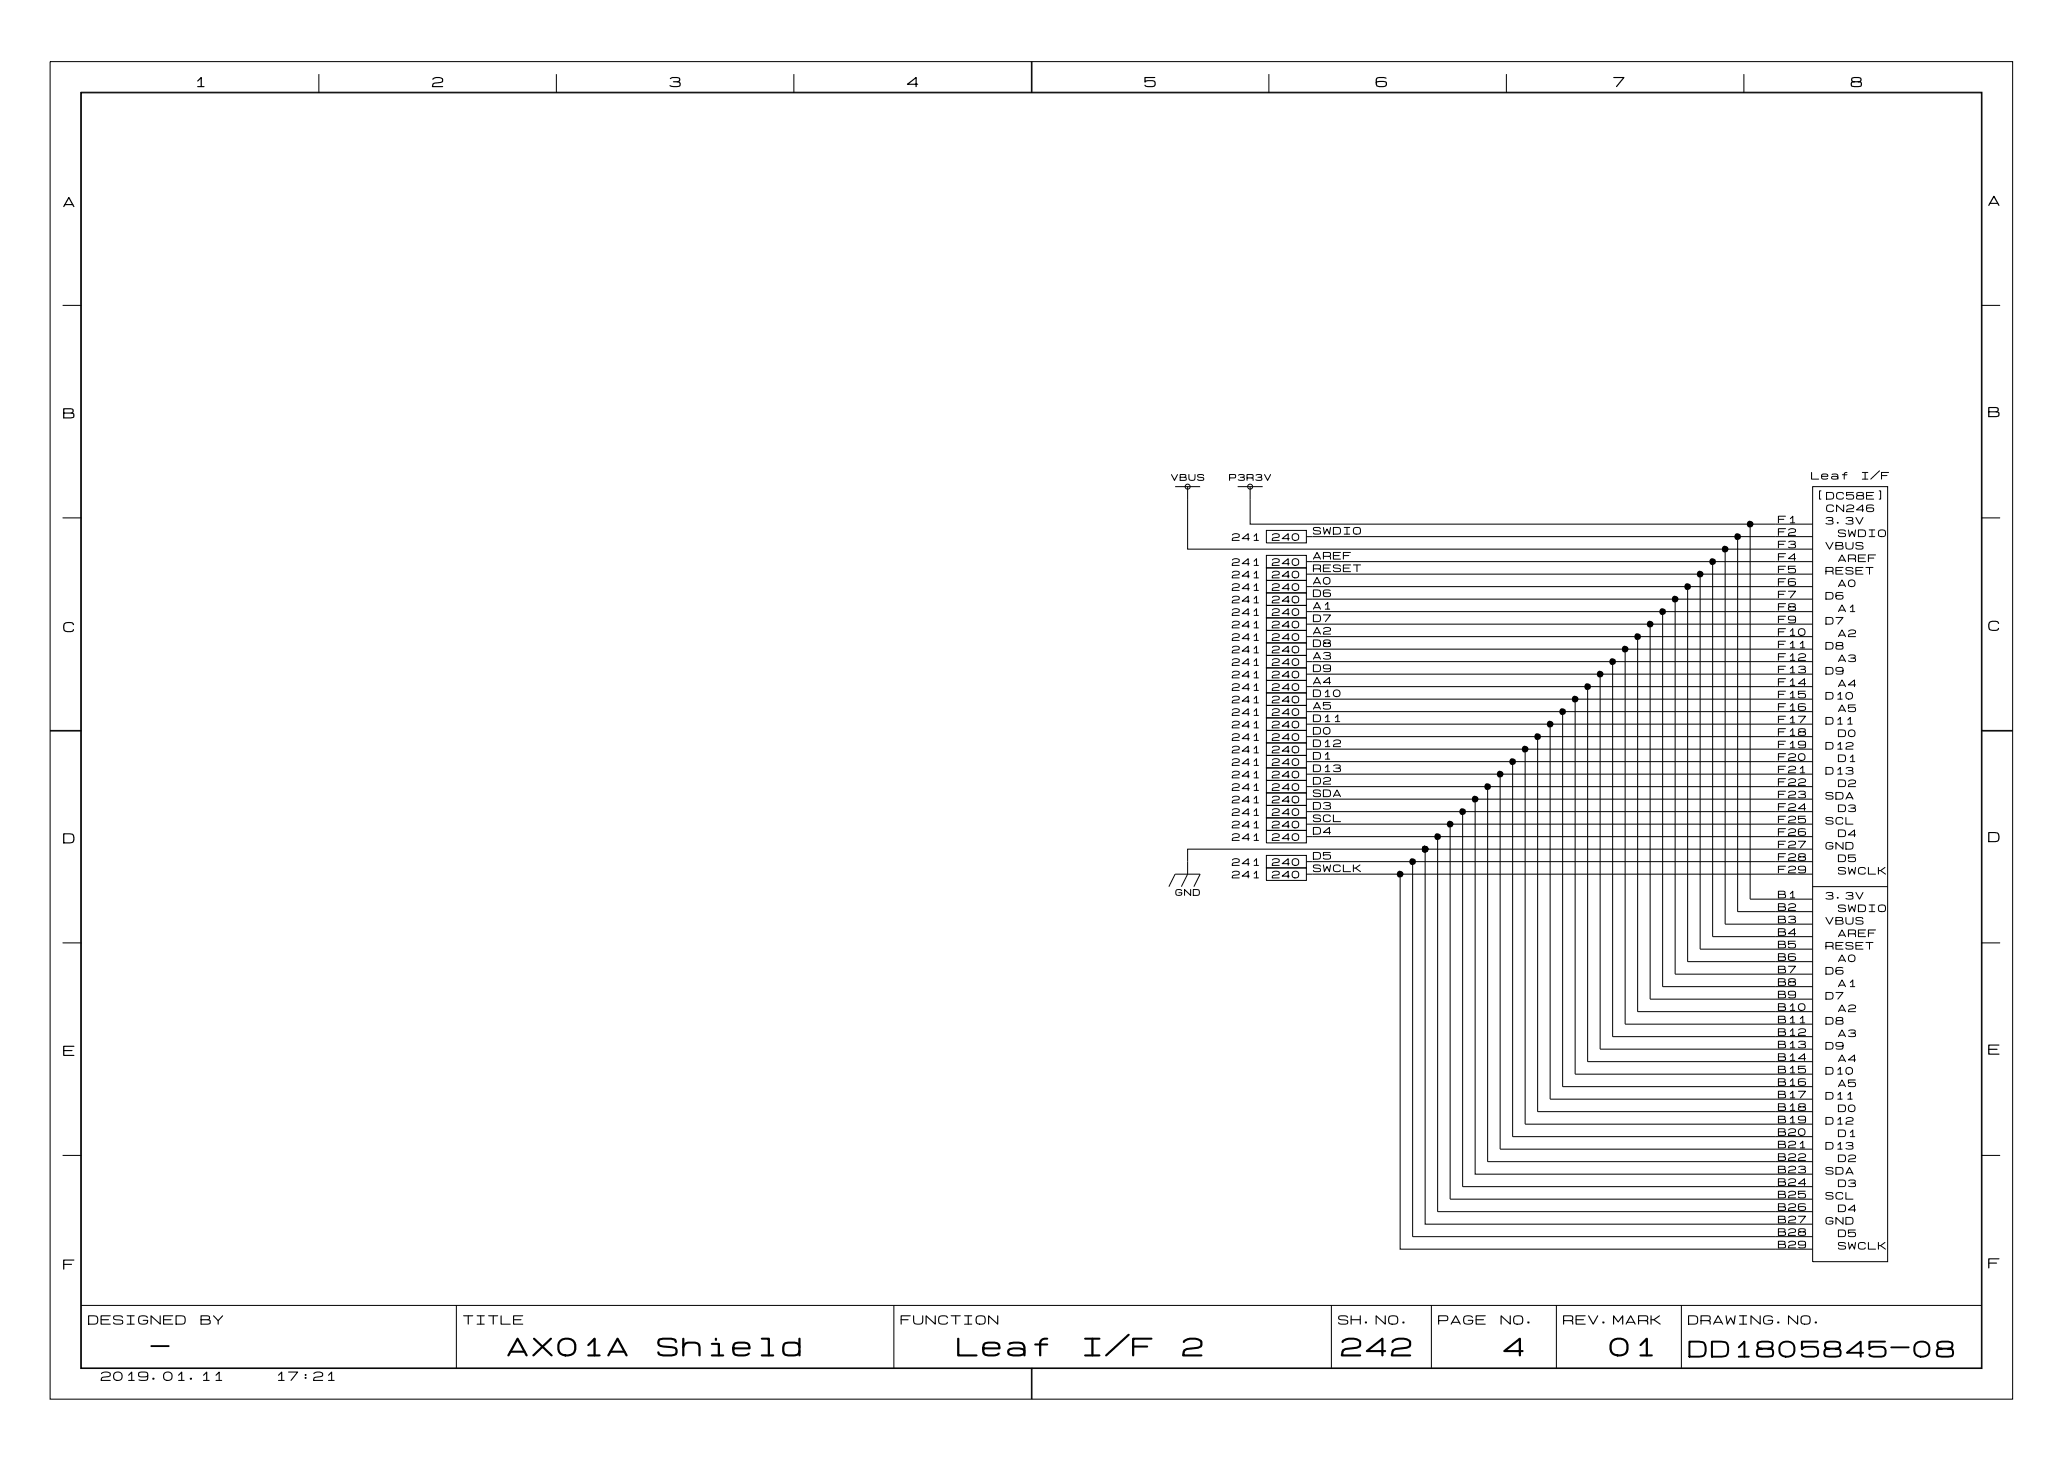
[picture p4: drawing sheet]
<svg xmlns="http://www.w3.org/2000/svg" width="297mm" height="210mm" viewBox="0 0 297 210" stroke-linecap="round" stroke-linejoin="round" font-family="sans-serif">
<g fill="none" stroke="#000" stroke-width=".14">
<path d="M7.2 8.9h282v192.1h-282zM11.6 13.3h273.2v183.3h-273.2zM11.7 13.3h273v183.2h-273zM45.8 10.6v2.7M79.9 10.6v2.7M114.1 10.6v2.7M148.2 8.9v4.4M148.3 8.9v4.4M182.3 10.6v2.7M216.4 10.6v2.7M250.6 10.6v2.7M9 43.9h2.7"/>
<path d="M284.7 43.9h2.7M9 74.4h2.7M168.8 69.9h3.6M170.6 69.9v1.8M170.6 71.7v7.2h89.8M177.8 69.9h3.6M179.6 71.7v3.6h80.8M179.6 69.9v1.8M181.9 79.8h5.8v1.8h-5.8zM181.9 76.2h5.8v1.8h-5.8zM247.9 78.9v53.9h12.5M249.7 77.1v53.9h10.7"/>
<path d="M251.4 75.3v53.9h9M255 77.1h5.4M255 77.1h-67.3M260.4 69.9h10.8v111.4h-10.8zM284.7 74.4h2.7M181.9 97.8h5.8v1.7h-5.8zM181.9 94.2h5.8v1.8h-5.8zM181.9 88.8h5.8v1.8h-5.8zM181.9 83.4h5.8v1.8h-5.8zM181.9 87h5.8v1.8h-5.8zM181.9 90.6h5.8v1.8h-5.8zM181.9 92.4h5.8v1.8h-5.8z"/>
<path d="M181.9 85.2h5.8v1.8h-5.8zM181.9 96h5.8v1.8h-5.8zM181.9 81.6h5.8v1.8h-5.8zM181.9 99.5h5.8v1.8h-5.8zM187.7 98.7h72.7M187.7 84.3h.9M188.6 84.3h66.4M228.1 98.7v53.8h32.3M229.9 96.9v53.8h30.5M231.7 95.1v53.8h28.7M233.5 93.3v53.8h26.9M235.3 91.5v53.8h25.1"/>
<path d="M237.1 89.7v53.8h23.3M238.9 87.9v53.9h21.5M240.7 86.1v53.9h19.7M242.5 84.3v53.9h17.9M244.3 82.5v53.9h16.1M246.1 80.7v53.9h14.3M255 84.3h5.4M260.4 96.9h-72.7M260.4 93.3h-72.7M260.4 80.7h-72.7M260.4 82.5h-72.7M260.4 87.9h-72.7"/>
<path d="M260.4 86.1h-72.7M260.4 91.5h-72.7M260.4 89.7h-72.7M260.4 95.1h-72.7M7.2 105h4.5M7.2 104.9h4.5M181.9 112.1h5.8v1.8h-5.8zM181.9 101.3h5.8v1.8h-5.8zM181.9 103.1h5.8v1.8h-5.8zM181.9 113.9h5.8v1.8h-5.8zM181.9 110.3h5.8v1.8h-5.8zM181.9 106.7h5.8v1.8h-5.8z"/>
<path d="M181.9 108.5h5.8v1.8h-5.8zM181.9 119.3h5.8v1.8h-5.8zM181.9 117.5h5.8v1.8h-5.8zM181.9 115.7h5.8v1.8h-5.8zM181.9 104.9h5.8v1.8h-5.8zM187.7 102.2h72.7M187.7 113h72.7M208.3 118.4v53.9h52.1M210.1 116.6v53.9h50.3M211.9 114.8v53.9h48.5M213.7 113v53.9h46.7M215.5 111.2v53.9h44.9"/>
<path d="M217.3 109.4v53.9h43.1M219.1 107.6v53.9h41.3M220.9 105.8v53.9h39.5M222.7 104v53.9h37.7M224.5 102.2v53.9h35.9M226.3 100.4v53.9h34.1M260.4 118.4h-72.7M260.4 114.8h-72.7M260.4 116.6h-72.7M260.4 111.2h-72.7M260.4 100.4h-72.7M260.4 109.4h-72.7"/>
<path d="M260.4 105.8h-72.7M260.4 107.6h-72.7M260.4 104h-72.7M284.7 104.9h4.5M284.7 105h4.5M9 135.5h2.7M167.9 127.4l.9-1.8h3.6l-.9 1.8M181.9 124.7h5.8v1.8h-5.8zM181.9 122.9h5.8v1.8h-5.8zM201.2 125.6h-13.5M203 123.8v53.9h57.4M204.8 122h-34.2v3.6l-.9 1.8"/>
<path d="M204.8 122v53.9h55.6M206.6 120.2v53.9h53.8M260.4 120.2h-72.7M260.4 125.6h-59.2v53.9h59.2M260.4 123.8h-72.7M260.4 122h-55.6M260.4 127.4h10.8M284.7 135.5h2.7M9 166h2.7M284.7 166h2.7M11.7 187.6h273M65.6 187.6v8.9"/>
<path d="M128.4 187.6v8.9M148.2 196.5v4.5M148.3 196.5v4.5M191.3 187.6v8.9M205.7 187.6v8.9M223.6 187.6v8.9M241.6 187.6v8.9"/>
<circle cx="170.6" cy="69.9" r=".36"/>
<circle cx="179.6" cy="69.9" r=".36"/>
</g>
<g fill="#000">
<path d="M247.6 78.5l.2-.1 .5 .2 .1 .3-.2 .3-.4 .2-.3-.1-.1-.3v-.3zM249.4 76.7l.2-.1 .5 .2v.3l-.1 .3-.4 .2-.3-.1-.1-.3v-.3zM251.2 74.9l.2-.1 .5 .2v.3l-.1 .3-.4 .2-.3-.1-.1-.3v-.3zM227.8 98.2h.3l.4 .2 .1 .3-.1 .3-.5 .1-.2-.1-.2-.2 .1-.3zM229.6 96.4h.3l.4 .2 .1 .3-.1 .3-.5 .1-.2-.1-.2-.2v-.3zM231.4 94.6h.3l.4 .2 .1 .3-.1 .3-.5 .1-.2-.1-.2-.2v-.3zM233.2 92.8h.3l.4 .2 .1 .3-.1 .3-.5 .2-.2-.1-.2-.3v-.3zM235 91h.3l.4 .2 .1 .3-.1 .3-.5 .2-.2-.1-.2-.3v-.3zM236.8 89.3l.3-.1 .4 .2 .1 .3-.1 .3-.5 .2-.3-.1-.1-.3v-.3zM238.6 87.5l.3-.1 .4 .2 .1 .3-.1 .3-.5 .2-.3-.1-.1-.3v-.3zM240.4 85.7l.3-.1 .4 .2 .1 .3-.2 .3-.4 .2-.3-.1-.1-.3v-.3zM242.2 83.9l.3-.1 .4 .2 .1 .3-.2 .3-.4 .2-.3-.1-.1-.3v-.3z"/>
<path d="M244 82.1l.3-.1 .4 .2 .1 .3-.2 .3-.4 .2-.3-.1-.1-.3v-.3zM245.8 80.3l.2-.1 .5 .2 .1 .3-.2 .3-.4 .2-.3-.1-.1-.3v-.3zM208 118l.3-.1 .4 .2 .1 .3-.1 .3-.4 .2-.3-.1-.1-.3v-.3zM209.8 116.2l.3-.1 .4 .2 .1 .3-.1 .3-.4 .2-.3-.1-.1-.3v-.3zM211.6 114.4l.3-.1 .4 .2 .1 .3-.1 .3-.4 .2-.3-.1-.1-.3v-.3zM213.4 112.6l.3-.1 .4 .2 .1 .3-.1 .3-.4 .2-.3-.1-.1-.3v-.3zM215.2 110.8l.3-.1 .4 .2 .1 .3-.1 .3-.4 .2-.3-.1-.1-.2v-.4zM217 109l.3-.1 .4 .2 .1 .3-.1 .3-.4 .2-.3-.1-.1-.2v-.3zM218.8 107.2l.3-.1 .4 .2 .1 .3-.1 .4-.4 .1-.3-.1-.1-.2v-.3zM220.6 105.4l.3-.1 .4 .2 .1 .3-.1 .4-.4 .1-.3-.1-.1-.2v-.3zM222.4 103.6l.3-.1 .4 .3 .1 .2-.1 .4-.4 .1-.3-.1-.2-.2 .1-.3zM224.2 101.8h.3l.4 .2 .1 .2-.1 .4-.4 .1-.3-.1-.2-.2 .1-.3z"/>
<path d="M226 100h.3l.4 .2 .1 .2-.1 .4-.5 .1-.2-.1-.2-.2 .1-.3zM200.9 125.2l.3-.1 .4 .2 .1 .3-.2 .3-.4 .2-.3-.1-.1-.3v-.3zM202.7 123.4l.2-.1 .5 .2 .1 .3-.2 .3-.4 .2-.3-.1-.1-.3v-.3zM204.5 121.6l.2-.1 .5 .2v.3l-.1 .3-.4 .2-.3-.1-.1-.3v-.3zM206.3 119.8l.2-.1 .5 .2v.3l-.1 .3-.4 .2-.3-.1-.1-.3v-.3z"/>
</g>
<g font-size="3.6">
<text x="72.8" y="195.4">AX01A</text>
<text x="94.3" y="195.4">Shield</text>
<text x="137.4" y="195.4">Leaf</text>
<text x="155.3" y="195.4">I/F</text>
<text x="169.7" y="195.4">2</text>
<text x="192.5" y="195.4">242</text>
<text x="215.8" y="195.4">4</text>
<text x="231.1" y="195.4">01</text>
</g>
<g font-size="3.2">
<text x="21.6" y="195.3">-</text>
<text x="242.5" y="195.5">DD1805845-08</text>
</g>
<g font-size="2">
<text x="27.9" y="12.8">1</text>
<text x="62" y="12.8">2</text>
<text x="96.1" y="12.8">3</text>
<text x="130.2" y="12.8">4</text>
<text x="164.3" y="12.8">5</text>
<text x="197.6" y="12.8">6</text>
<text x="231.7" y="12.8">7</text>
<text x="265.8" y="12.8">8</text>
<text x="285.6" y="29.8">A</text>
<text x="9" y="30">A</text>
<text x="9" y="60.4">B</text>
<text x="285.6" y="60.2">B</text>
<text x="9" y="91.1">C</text>
<text x="285.6" y="90.9">C</text>
<text x="9" y="121.4">D</text>
<text x="285.6" y="121.3">D</text>
<text x="9" y="152">E</text>
<text x="285.6" y="151.8">E</text>
<text x="9" y="182.7">F</text>
<text x="285.6" y="182.5">F</text>
</g>
<g font-size="1.8">
<text x="12.6" y="190.6">DESIGNED</text>
<text x="28.7" y="190.6">BY</text>
<text x="66.5" y="190.6">TITLE</text>
<text x="129.3" y="190.6">FUNCTION</text>
<text x="192.2" y="190.6">SH.NO.</text>
<text x="206.6" y="190.6">PAGE</text>
<text x="215.5" y="190.6">NO.</text>
<text x="224.5" y="190.6">REV.MARK</text>
<text x="242.5" y="190.6">DRAWING.NO.</text>
<text x="14.4" y="198.6">2019.01.11</text>
<text x="39.5" y="198.6">17:21</text>
</g>
<g font-size="1.4">
<text x="260.2" y="69.1">Leaf</text>
<text x="260.9" y="72">[DC58E]</text>
<text x="267.3" y="69.1">I/F</text>
<text x="176.9" y="77.9">241</text>
<text x="182.7" y="77.9">240</text>
<text x="188.6" y="77">SWDIO</text>
<text x="255.4" y="77.2">F2</text>
<text x="255.4" y="75.4">F1</text>
<text x="262.2" y="75.6">3.3V</text>
<text x="262.3" y="73.8">CN246</text>
<text x="264" y="77.3">SWDIO</text>
<text x="176.9" y="83.3">241</text>
<text x="176.9" y="81.5">241</text>
<text x="182.7" y="83.3">240</text>
<text x="182.7" y="81.5">240</text>
<text x="188.6" y="82.4">RESET</text>
<text x="188.6" y="80.6">AREF</text>
<text x="255.4" y="82.6">F5</text>
<text x="255.4" y="80.8">F4</text>
<text x="255.4" y="79">F3</text>
<text x="262.2" y="82.7">RESET</text>
<text x="262.2" y="79.1">VBUS</text>
<text x="264" y="80.9">AREF</text>
<text x="176.9" y="86.9">241</text>
<text x="176.9" y="85.1">241</text>
<text x="176.9" y="88.7">241</text>
<text x="182.7" y="86.9">240</text>
<text x="182.7" y="85.1">240</text>
<text x="182.7" y="88.7">240</text>
<text x="188.6" y="86">D6</text>
<text x="188.6" y="89.6">D7</text>
<text x="188.6" y="84.2">A0</text>
<text x="188.6" y="87.8">A1</text>
<text x="255.4" y="89.7">F9</text>
<text x="255.4" y="87.9">F8</text>
<text x="255.4" y="86.1">F7</text>
<text x="255.4" y="84.4">F6</text>
<text x="262.2" y="89.9">D7</text>
<text x="262.2" y="86.3">D6</text>
<text x="264" y="84.5">A0</text>
<text x="264" y="88.1">A1</text>
<text x="176.9" y="95.8">241</text>
<text x="176.9" y="90.5">241</text>
<text x="176.9" y="92.3">241</text>
<text x="176.9" y="94.1">241</text>
<text x="182.7" y="95.8">240</text>
<text x="182.7" y="90.5">240</text>
<text x="182.7" y="92.3">240</text>
<text x="182.7" y="94.1">240</text>
<text x="188.6" y="94.9">A3</text>
<text x="188.6" y="91.4">A2</text>
<text x="188.6" y="93.2">D8</text>
<text x="255.4" y="93.3">F11</text>
<text x="255.4" y="91.5">F10</text>
<text x="255.4" y="95.1">F12</text>
<text x="262.2" y="93.5">D8</text>
<text x="264" y="95.3">A3</text>
<text x="264" y="91.7">A2</text>
<text x="176.9" y="97.6">241</text>
<text x="176.9" y="101.2">241</text>
<text x="176.9" y="99.4">241</text>
<text x="182.7" y="97.6">240</text>
<text x="182.7" y="101.2">240</text>
<text x="182.7" y="99.4">240</text>
<text x="188.6" y="96.7">D9</text>
<text x="188.6" y="100.3">D10</text>
<text x="188.6" y="98.5">A4</text>
<text x="255.4" y="96.9">F13</text>
<text x="255.4" y="98.7">F14</text>
<text x="255.4" y="100.5">F15</text>
<text x="262.2" y="100.7">D10</text>
<text x="262.2" y="97.1">D9</text>
<text x="264" y="98.9">A4</text>
<text x="176.9" y="106.6">241</text>
<text x="176.9" y="103">241</text>
<text x="176.9" y="104.8">241</text>
<text x="182.7" y="106.6">240</text>
<text x="182.7" y="103">240</text>
<text x="182.7" y="104.8">240</text>
<text x="188.6" y="105.7">D0</text>
<text x="188.6" y="102.1">A5</text>
<text x="188.6" y="103.9">D11</text>
<text x="188.6" y="107.5">D12</text>
<text x="255.4" y="102.3">F16</text>
<text x="255.4" y="104.1">F17</text>
<text x="255.4" y="105.9">F18</text>
<text x="255.4" y="107.7">F19</text>
<text x="262.2" y="107.9">D12</text>
<text x="262.2" y="104.3">D11</text>
<text x="264" y="106.1">D0</text>
<text x="264" y="102.5">A5</text>
<text x="176.9" y="113.8">241</text>
<text x="176.9" y="112">241</text>
<text x="176.9" y="108.4">241</text>
<text x="176.9" y="110.2">241</text>
<text x="182.7" y="113.8">240</text>
<text x="182.7" y="112">240</text>
<text x="182.7" y="108.4">240</text>
<text x="182.7" y="110.2">240</text>
<text x="188.6" y="112.9">D2</text>
<text x="188.6" y="111.1">D13</text>
<text x="188.6" y="109.3">D1</text>
<text x="255.4" y="109.5">F20</text>
<text x="255.4" y="111.3">F21</text>
<text x="255.4" y="113.1">F22</text>
<text x="262.2" y="111.5">D13</text>
<text x="264" y="109.7">D1</text>
<text x="264" y="113.3">D2</text>
<text x="176.9" y="119.2">241</text>
<text x="176.9" y="117.4">241</text>
<text x="176.9" y="115.6">241</text>
<text x="182.7" y="119.2">240</text>
<text x="182.7" y="117.4">240</text>
<text x="182.7" y="115.6">240</text>
<text x="188.6" y="118.3">SCL</text>
<text x="188.6" y="116.5">D3</text>
<text x="188.6" y="114.7">SDA</text>
<text x="255.4" y="114.9">F23</text>
<text x="255.4" y="116.7">F24</text>
<text x="255.4" y="118.5">F25</text>
<text x="262.2" y="118.7">SCL</text>
<text x="262.2" y="115.1">SDA</text>
<text x="264" y="116.9">D3</text>
<text x="176.9" y="121">241</text>
<text x="176.9" y="124.6">241</text>
<text x="182.7" y="121">240</text>
<text x="182.7" y="124.6">240</text>
<text x="188.6" y="120.1">D4</text>
<text x="188.6" y="123.7">D5</text>
<text x="188.6" y="125.5">SWCLK</text>
<text x="255.4" y="120.3">F26</text>
<text x="255.4" y="122.1">F27</text>
<text x="255.4" y="123.9">F28</text>
<text x="255.4" y="125.7">F29</text>
<text x="262.2" y="122.2">GND</text>
<text x="264" y="124">D5</text>
<text x="264" y="120.5">D4</text>
<text x="264" y="125.8">SWCLK</text>
<text x="176.9" y="126.4">241</text>
<text x="182.7" y="126.4">240</text>
<text x="255.4" y="129.3">B1</text>
<text x="255.4" y="131">B2</text>
<text x="262.2" y="129.4">3.3V</text>
<text x="264" y="131.2">SWDIO</text>
<text x="255.4" y="132.8">B3</text>
<text x="255.4" y="134.6">B4</text>
<text x="255.4" y="136.4">B5</text>
<text x="262.2" y="133">VBUS</text>
<text x="262.2" y="136.6">RESET</text>
<text x="264" y="134.8">AREF</text>
<text x="255.4" y="138.2">B6</text>
<text x="255.4" y="140">B7</text>
<text x="255.4" y="141.8">B8</text>
<text x="255.4" y="143.6">B9</text>
<text x="262.2" y="143.8">D7</text>
<text x="262.2" y="140.2">D6</text>
<text x="264" y="138.4">A0</text>
<text x="264" y="142">A1</text>
<text x="255.4" y="145.4">B10</text>
<text x="255.4" y="147.2">B11</text>
<text x="255.4" y="149">B12</text>
<text x="262.2" y="147.4">D8</text>
<text x="264" y="149.2">A3</text>
<text x="264" y="145.6">A2</text>
<text x="255.4" y="150.8">B13</text>
<text x="255.4" y="152.6">B14</text>
<text x="255.4" y="154.4">B15</text>
<text x="262.2" y="154.6">D10</text>
<text x="262.2" y="151">D9</text>
<text x="264" y="152.8">A4</text>
<text x="255.4" y="156.2">B16</text>
<text x="255.4" y="158">B17</text>
<text x="255.4" y="159.8">B18</text>
<text x="255.4" y="161.6">B19</text>
<text x="262.2" y="161.8">D12</text>
<text x="262.2" y="158.2">D11</text>
<text x="264" y="160">D0</text>
<text x="264" y="156.4">A5</text>
<text x="255.4" y="163.4">B20</text>
<text x="255.4" y="165.2">B21</text>
<text x="255.4" y="167">B22</text>
<text x="262.2" y="165.4">D13</text>
<text x="264" y="163.6">D1</text>
<text x="264" y="167.1">D2</text>
<text x="255.4" y="168.8">B23</text>
<text x="255.4" y="170.6">B24</text>
<text x="255.4" y="172.4">B25</text>
<text x="262.2" y="172.5">SCL</text>
<text x="262.2" y="168.9">SDA</text>
<text x="264" y="170.7">D3</text>
<text x="255.4" y="174.2">B26</text>
<text x="255.4" y="175.9">B27</text>
<text x="255.4" y="177.7">B28</text>
<text x="255.4" y="179.5">B29</text>
<text x="262.2" y="176.1">GND</text>
<text x="264" y="179.7">SWCLK</text>
<text x="264" y="177.9">D5</text>
<text x="264" y="174.3">D4</text>
</g>
<g font-size="1.3">
<text x="168.2" y="69.2">VBUS</text>
<text x="176.6" y="69.2">P3R3V</text>
<text x="168.8" y="128.9">GND</text>
</g>
</svg>
